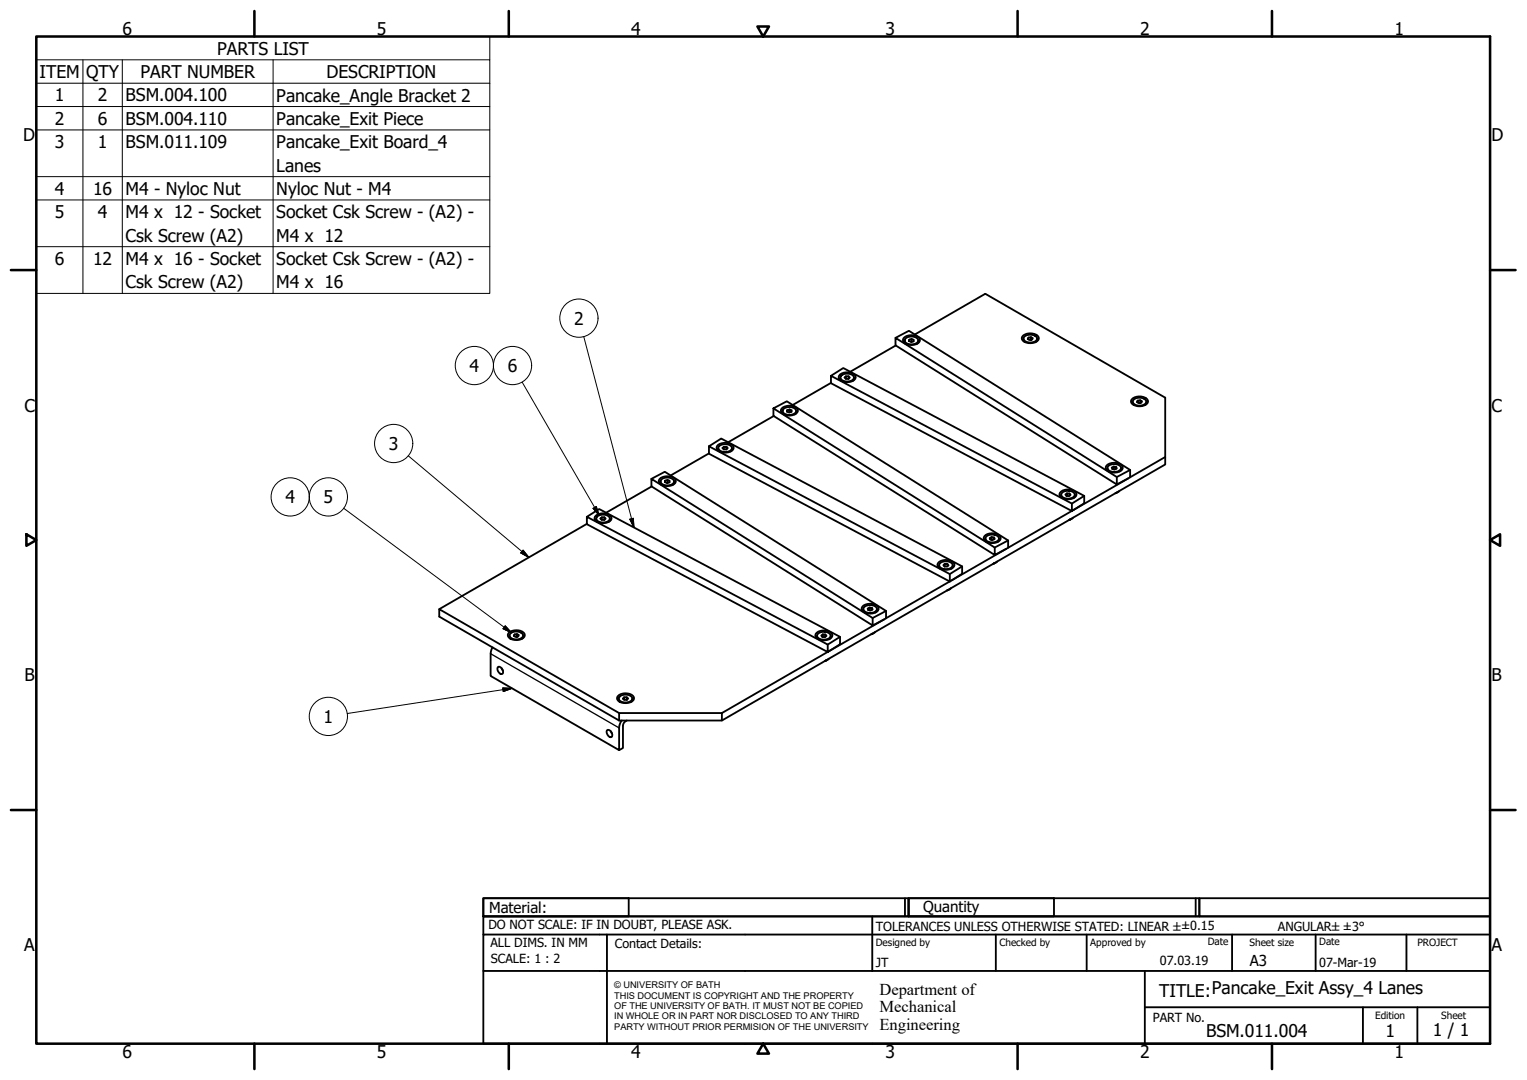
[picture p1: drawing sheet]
<svg xmlns="http://www.w3.org/2000/svg" width="420mm" height="297mm" viewBox="0 0 420 297" stroke-linecap="round" stroke-linejoin="round" font-family="sans-serif">
<!-- layer: Visible (ISO) -->
<g fill="none" stroke="#000" stroke-width=".51">
<path d="M246.4 92.9l60.9 38.3v2.1l-60.9-38.3v-2.1l3.7-1.9 60.9 38.3v2l-3.7 2M246.5 95l-12.5 7.2M248.6 93a3.1 3.1 0 0 1 4.5 .3 1.78 1.78 0 0 1-2.3 1.6 1.9 1.9 0 0 1-2.3-1.5zM248.9 93.6v.6l.4 .4M249 93.2a2.48 2.48 0 0 1 3.6 .2 1.45 1.45 0 0 1-1.9 1.3 1.64 1.64 0 0 1-1.8-1.1zM250.2 93.4l.6-.2v.7M250.8 93.2l.6 .3v.4l-.7 .2-.6-.3 .1-.4v.4M250.8 93.9l-.1 .1M250.8 93.9l.1 .1M251.7 92l19.4-11.2 49.5 28.6v18.3l-122 70.5M252.7 93.6l-.1 .6-.3 .4M281.6 92.2a3.2 3.2 0 0 1 4.2 .6 1.71 1.71 0 0 1-2.1 1.6 2.06 2.06 0 0 1-2.6-1.5z"/>
<path d="M281.6 93.1v.6l.4 .4M281.8 92.6a2.48 2.48 0 0 1 3.5 .3 1.61 1.61 0 0 1-2.1 1.3 1.42 1.42 0 0 1-1.6-1.3zM283 92.8l-.2 .4 .5 .3 .7-.1 .2-.4-.5-.3v.8M283.7 92.7l-.7 .1v.6M283.7 93.5h.1M283.7 93.5h-.1M285.4 93.1l-.1 .6-.3 .4M212.8 112.3l60.9 38.3v2l-60.9-38.2v-2.1l3.7-1.9 60.9 38.2v2.1l-3.7 1.9M212.9 114.4l-12.5 7.2M215 112.4a3 3 0 0 1 4.5 .3 1.84 1.84 0 0 1-2.2 1.6 1.93 1.93 0 0 1-2.4-1.5zM215.3 113v.6l.4 .4M215.5 112.6a2.45 2.45 0 0 1 3.5 .2 1.45 1.45 0 0 1-1.9 1.3 1.64 1.64 0 0 1-1.8-1.1z"/>
<path d="M216.6 112.8l.7-.2v.7M217.3 112.6l.5 .2v.5l-.7 .1-.5-.2v-.4v.4M217.3 113.3l-.2 .1M217.3 113.3v.1M219.1 113l-.1 .6-.3 .4M228.6 103.4l66.3 35.1v2.1l-66.3-35.2v-2l3.4-2.2 66.3 35.2v2l-3.4 2.2M228.6 105.3l-10.5 6.1M231.2 103a3.2 3.2 0 0 1 4.2 .4 1.62 1.62 0 0 1-2 1.7 2.15 2.15 0 0 1-2.6-1.4zM231.2 103.9l.1 .5 .3 .4M231.5 103.3a2.38 2.38 0 0 1 3.5 .5 1.76 1.76 0 0 1-2.3 1.1 1.31 1.31 0 0 1-1.4-1.3zM232.7 104.2v-.7l-.3 .3 .3 .4h.7M232.7 103.5h.8v.7"/>
<path d="M233.5 103.5l.3 .4-.4 .3M235 103.9l-.1 .5-.3 .4M311.7 109.6a3.1 3.1 0 0 1 4.1 .5 1.7 1.7 0 0 1-2.1 1.6 2.06 2.06 0 0 1-2.5-1.4zM311.7 110.5v.5l.4 .4M311.9 110a2.43 2.43 0 0 1 3.5 .3 1.64 1.64 0 0 1-2.2 1.3 1.13 1.13 0 0 1-1.2-.4 1.13 1.13 0 0 1-.1-1.2zM313 110.2l-.2 .4 .6 .3 .6-.1 .2-.4-.5-.3v.7M313.7 110.1l-.7 .1v.5M313.7 110.8h.1M313.7 110.8h-.1M315.4 110.5v.5l-.4 .4M179.2 131.7l60.9 38.3v2l-60.9-38.2v-2.1l3.7-1.9 60.9 38.2v2.1l-3.7 1.9M179.3 133.8l-12.5 7.2"/>
<path d="M181.4 131.8a3.1 3.1 0 0 1 4.5 .3 1.84 1.84 0 0 1-2.2 1.6 1.97 1.97 0 0 1-2.4-1.5zM181.7 132.4l.1 .6 .3 .4M182.2 131.7a2.19 2.19 0 0 1 3.3 .8 2.28 2.28 0 0 1-3.7 .2l-.1-.4zM183 132.6v-.4v.4M183 132.2l.7-.2v.7M183.7 132l.6 .2-.1 .5-.6 .1-.6-.2M183.7 132.7l-.2 .1M183.7 132.7v.1M185.5 132.4l-.1 .6-.3 .4M195.1 122.8l66.2 35.1v2l-66.2-35.1v-2l3.3-2.2 66.3 35.2v2l-20.9 12.2M195.1 124.7l-10.6 6.1M197.6 122.4a3.2 3.2 0 0 1 4.2 .4 1.59 1.59 0 0 1-2 1.7 2.16 2.16 0 0 1-2.6-1.4z"/>
<path d="M197.6 123.2l.1 .6 .3 .4M197.9 122.7a2.4 2.4 0 0 1 3.5 .5 1.78 1.78 0 0 1-2.3 1.1 1.34 1.34 0 0 1-1.4-1.3zM199.2 122.9h.7v.7M199.9 122.9l.3 .3-.3 .4h-.8l-.3-.4 .4-.3v.7M201.4 123.2v.6l-.4 .4M291.9 135.2a3.2 3.2 0 0 1 4.2 .4 1.62 1.62 0 0 1-2 1.7 2.16 2.16 0 0 1-2.6-1.4zM292 136.1v.5l.4 .4M292.1 135.6a2.47 2.47 0 0 1 3.6 .2 1.5 1.5 0 0 1-2 1.3 1.54 1.54 0 0 1-1.7-1.1zM293.6 135.7l-.5 .3 .4 .4h.7l.4-.3-.3-.4M294.3 136.4v-.7h-.7v.7M295.7 136.1v.5l-.4 .4M298.3 136.4l-3.4 2.1"/>
<path d="M304.4 128.1a3.1 3.1 0 0 1 4.5 .3 1.8 1.8 0 0 1-2.2 1.6 1.97 1.97 0 0 1-2.5-1.5zM304.7 128.7l.1 .6 .3 .4M305.1 128.1a2.3 2.3 0 0 1 3.4 .6 2.26 2.26 0 0 1-3.7 .3v-.6zM306.5 128.3l-.6 .3 .1 .4 .7 .1 .6-.3-.2-.4M306.5 129l.1 .1M306.5 129l-.1 .1M307 135.6l.2-.1-.3 .2M307.1 128.9v-.5l-.6-.1v.7M308 135l-.9 .6M308.5 128.7l-.1 .6-.3 .4M310.5 131.6l-15.1 8.7M311 129.3l-3.7 1.9"/>
<path d="M320.6 125.7l-9.6 5.6M161.5 142.1l66.3 35.2v2l-66.3-35.1v-2.1l3.4-2.1 66.2 35.2v2l-3.3 2.1-29.2 16.8M161.5 144.1l-40.6 23.4M164 141.8a3.2 3.2 0 0 1 4.2 .4 1.62 1.62 0 0 1-2 1.7 2.16 2.16 0 0 1-2.6-1.4zM164 142.6l.1 .6 .3 .4M164.3 142.1a2.39 2.39 0 0 1 3.5 .4 1.78 1.78 0 0 1-2.3 1.2 1.27 1.27 0 0 1-1.4-1.3zM165.6 142.3h.7v.7M166.3 142.3l.3 .3-.3 .4h-.7l-.4-.4 .4-.3v.7M167.8 142.6v.6l-.4 .4M258.3 154.6a3.2 3.2 0 0 1 4.3 .4 1.64 1.64 0 0 1-2.1 1.7 2.15 2.15 0 0 1-2.6-1.4zM258.4 155.5v.5l.4 .4M258.6 155a2.47 2.47 0 0 1 3.5 .2 1.5 1.5 0 0 1-2 1.3 1.54 1.54 0 0 1-1.7-1.2z"/>
<path d="M260 155.1l-.4 .3 .3 .4h.7l.4-.3-.3-.4M260.7 155.8v-.7h-.7v.7M262.1 155.5v.5l-.4 .4M264.7 155.8l-3.4 2.1M271.1 148.1l.1 .5 .3 .5M271.2 147.2a3.1 3.1 0 0 1 4.1 .6 1.8 1.8 0 0 1-2.2 1.6 1.93 1.93 0 0 1-2.4-1.5zM271.5 147.5a2.3 2.3 0 0 1 3.4 .6 2.25 2.25 0 0 1-3.7 .3l-.1-.3zM272.9 147.7l-.6 .3 .2 .4 .7 .1 .5-.3-.2-.4M272.9 148.4l.1 .1M272.9 148.4h-.1M273.4 155l.2-.1-.3 .2M273.5 148.3v-.5l-.6-.1v.7"/>
<path d="M274.4 154.4l-.9 .5M274.9 148.1l-.1 .5-.3 .5M276.9 150.9l-15.1 8.7M277.4 148.6l-3.7 2M294.3 142.9h.2l-.4 .1M294.9 140.5l-17.5 10.2M295.3 142.4l-1 .5M135.5 178l-.5 1.8v6.1l35.3 20.4v-6.1l.2-1 .5-1M140.2 173.9a3.1 3.1 0 0 1 4.2 .5 1.7 1.7 0 0 1-2.2 1.7 2.06 2.06 0 0 1-2.5-1.5zM140.2 174.8v.5l.4 .5M140.4 174.3a2.43 2.43 0 0 1 3.5 .3 1.64 1.64 0 0 1-2.1 1.3 1.13 1.13 0 0 1-1.2-.4 1.13 1.13 0 0 1-.2-1.2zM141.6 174.5l-.2 .4 .5 .3 .7-.1 .2-.4-.5-.3v.7"/>
<path d="M142.3 174.4l-.7 .1v.5M142.3 175.1h.1M142.3 175.1h-.1M144 174.8l-.1 .5-.3 .5M224.7 174a3.2 3.2 0 0 1 4.3 .4 1.64 1.64 0 0 1-2.1 1.7 2.18 2.18 0 0 1-2.6-1.4zM224.8 174.8l.1 .6 .3 .4M225 174.4a2.47 2.47 0 0 1 3.5 .2 1.47 1.47 0 0 1-2 1.3 1.2 1.2 0 0 1-1.2-.2 1.2 1.2 0 0 1-.3-1.3zM226.4 174.5l-.4 .3 .3 .4h.7l.4-.3-.3-.4M227.1 175.1v-.6h-.7v.7M228.6 174.8l-.1 .6-.3 .4M231.1 175.2l-3.3 2.1M237.3 166.9a3.1 3.1 0 0 1 4.4 .3 1.8 1.8 0 0 1-2.2 1.6 1.94 1.94 0 0 1-2.4-1.5z"/>
<path d="M237.5 167.5l.1 .5 .3 .5M237.9 166.9a2.24 2.24 0 0 1 3.4 .6 2.19 2.19 0 0 1-3.8 0zM239.3 167.1l-.6 .3 .2 .4 .7 .1 .5-.3-.1-.4M239.3 167.8l.2 .1M239.3 167.8l-.1 .1M239.8 174.4l.3-.1-.4 .2M240 167.7v-.5l-.7-.1v.7M240.8 173.8l-.9 .5M241.3 167.5v.5l-.4 .5M243.3 170.3l-15.1 8.7M243.8 168l-3.7 2M260.7 162.4l.2-.1-.4 .1"/>
<path d="M261.7 161.8l-.9 .5M136.9 183.5a1.21 1.21 0 0 1 1.3 .5 1.21 1.21 0 0 1 0 1.3 1.32 1.32 0 0 1-1.3-1.8zM138 183.8l.4 .6M170.2 191.2a3.1 3.1 0 0 1 4.2 .6 1.71 1.71 0 0 1-2.1 1.6 2.02 2.02 0 0 1-2.5-1.5zM170.2 192.1l.1 .6 .3 .4M170.3 196.1h28.3v2.1h-28.3zM170.3 196.1l-49.4-28.6v2.1l49.4 28.6M170.5 191.6a2.43 2.43 0 0 1 3.5 .4 1.62 1.62 0 0 1-2.2 1.2 1.38 1.38 0 0 1-1.5-1.3zM171.7 191.8h.7v.7M172.4 191.8l.4 .3-.3 .4h-.7l-.4-.3 .3-.4v.7M172.5 198.2l-.9 .7-.2 .7v6.1l-1.1 .6M174 192.1l-.1 .6-.3 .4"/>
<path d="M227.1 181.7h.2l-.3 .1M228.1 181.2l-.9 .5M167 200.9a1.21 1.21 0 0 1 1.3 .5 1.21 1.21 0 0 1 0 1.3 1.32 1.32 0 0 1-1.3-1.8zM168 201.1l.4 .6"/>
</g>
<!-- layer: Visible Narrow (ISO) -->
<path d="M135 179.8l35.3 20.4" fill="none" stroke="#000" stroke-width=".36"/>
<!-- layer: Symbol (ISO) -->
<g fill="none" stroke="#000" stroke-width=".28">
<path d="M10 16.5v-6.5h124.8v6.5M10 16.5h124.8v6.4M10 16.5v64.2h124.8v-57.8M22.8 16.5v64.2M33.7 16.5v64.2M75.1 16.5v64.2M10 22.9h124.8M10 29.3h124.8M10 35.7h124.8M10 48.6h124.8M10 55h124.8M10 67.8h124.8"/>
<path d="M160.6 92.5l13.8 52.6M143.7 105.1l21.2 36.6M94.6 139.8l46.1 34.2M112.3 125.4l33.2 27.9M163.2 139.8l.9-.5 .8 2.4zM143.9 151.3l1.6 2-2.2-1.2zM173.3 142.8l1-.3 .1 2.6zM139 172.1l1.7 1.9-2.3-1.1zM138.3 189.2l2.6 .1-2.4 .9zM140.9 189.3l-45.4 6.9"/>
<circle cx="159.3" cy="87.5" r="5.3"/>
<circle cx="130.5" cy="100.5" r="5.3"/>
<circle cx="141" cy="100.5" r="5.3"/>
<circle cx="79.9" cy="136.7" r="5.3"/>
<circle cx="90.3" cy="136.7" r="5.3"/>
<circle cx="108.3" cy="122" r="5.3"/>
<circle cx="90.3" cy="197" r="5.3"/>
</g>
<!-- layer: Border (ISO) -->
<g fill="none" stroke="#000" stroke-width=".7">
<path d="M10 10h400v277h-400zM70 3v7M140 3v7M208.4 7.3h3.2l-1.6 2.7zM280 3v7M350 3v7M3 74.3h7M410 74.3h7M7.3 146.9l2.7 1.6-2.7 1.6zM410 148.5l2.7-1.6v3.2zM3 222.8h7M410 222.8h7"/>
<path d="M70 287v7M140 287v7M210 287l1.6 2.8h-3.2zM280 287v7M350 287v7"/>
</g>
<!-- layer: Title (ISO) -->
<g fill="none" stroke="#000" stroke-width=".51">
<path d="M133 247h40v5h-40zM133 247h117v5h-117zM133 257v-5h277v5M133 257h277v30h-277zM167 257v30M240 252v15M249 247v5M250 247h40v5h-40zM250 247h80v5h-80zM274 257v10M299 257v10M329 247v5"/>
<path d="M330 247h80v5h-80zM339 257v10M362 257v10M387 257v10M133 267h277M315 277h95M315 267v20M375 277v10M390 277v10"/>
</g>
<!-- layer: Symbol (ISO) -->
<path d="M163.2 139.8l1.7 1.9zM163.2 139.8l.9-.5 .8 2.4zM143.3 152.1l2.2 1.2zM143.9 151.3l1.6 2-2.2-1.2zM173.3 142.8l1.1 2.3zM173.3 142.8l1-.3 .1 2.6zM138.4 172.9l2.3 1.1zM139 172.1l1.7 1.9-2.3-1.1zM138.5 190.2l2.4-.9zM138.3 189.2l2.6 .1-2.4 .9z" fill="#000" stroke="#000" stroke-width=".28"/>
<g font-size="4.8">
<text x="33.7" y="9.6">6</text>
<text x="103.7" y="9.6">5</text>
<text x="173.7" y="9.6">4</text>
<text x="243.7" y="9.6">3</text>
<text x="313.7" y="9.6">2</text>
<text x="383.7" y="9.6">1</text>
<text x="59.8" y="15">PARTS LIST</text>
<text x="10.9" y="21.4">ITEM</text>
<text x="23.7" y="21.5">QTY</text>
<text x="38.7" y="21.4">PART NUMBER</text>
<text x="89.9" y="21.5">DESCRIPTION</text>
<text x="15.1" y="27.9">1</text>
<text x="26.9" y="27.9">2</text>
<text x="34.6" y="27.9">BSM.004.100</text>
<text x="76" y="27.9">Pancake_Angle Bracket 2</text>
<text x="15.1" y="34.3">2</text>
<text x="26.9" y="34.3">6</text>
<text x="34.6" y="34.3">BSM.004.110</text>
<text x="76" y="34.3">Pancake_Exit Piece</text>
<text x="6.3" y="38.9">D</text>
<text x="15.1" y="40.7">3</text>
<text x="26.9" y="40.7">1</text>
<text x="34.6" y="40.7">BSM.011.109</text>
<text x="76" y="40.8">Pancake_Exit Board_4</text>
<text x="410.4" y="38.9">D</text>
<text x="76" y="47.2">Lanes</text>
<text x="15.1" y="53.5">4</text>
<text x="25.6" y="53.6">16</text>
<text x="34.6" y="53.6">M4 - Nyloc Nut</text>
<text x="76" y="53.6">Nyloc Nut - M4</text>
<text x="15.1" y="60">5</text>
<text x="26.9" y="60">4</text>
<text x="34.6" y="60">M4 x 12 - Socket</text>
<text x="76" y="60">Socket Csk Screw - (A2) -</text>
<text x="34.6" y="66.5">Csk Screw (A2)</text>
<text x="76" y="66.5">M4 x 12</text>
<text x="15.1" y="72.8">6</text>
<text x="25.6" y="72.8">12</text>
<text x="34.6" y="72.9">M4 x 16 - Socket</text>
<text x="76" y="72.9">Socket Csk Screw - (A2) -</text>
<text x="34.6" y="79.3">Csk Screw (A2)</text>
<text x="76" y="79.3">M4 x 16</text>
<text x="158" y="89.3">2</text>
<text x="129.2" y="102.3">4</text>
<text x="139.7" y="102.3">6</text>
<text x="6.7" y="113.2">C</text>
<text x="410.4" y="113.2">C</text>
<text x="107" y="123.8">3</text>
<text x="78.5" y="138.4">4</text>
<text x="89" y="138.4">5</text>
<text x="6.8" y="187.4">B</text>
<text x="410.4" y="187.4">B</text>
<text x="89" y="198.8">1</text>
<text x="6.7" y="261.7">A</text>
<text x="410.4" y="261.7">A</text>
<text x="319" y="274.2">TITLE:Pancake_Exit Assy_4 Lanes</text>
<text x="331.9" y="285.3">BSM.011.004</text>
<text x="381.2" y="285.3">1</text>
<text x="394.2" y="285">1 / 1</text>
<text x="33.7" y="291">6</text>
<text x="103.7" y="290.9">5</text>
<text x="173.7" y="290.9">4</text>
<text x="243.7" y="291">3</text>
<text x="313.7" y="291">2</text>
<text x="383.7" y="290.9">1</text>
</g>
<g font-size="4.6">
<text x="242" y="273.7">Department of</text>
<text x="242" y="278.4">Mechanical</text>
<text x="242" y="283.2">Engineering</text>
</g>
<g font-size="4.1">
<text x="134.6" y="251.1">Material:</text>
<text x="254" y="250.8">Quantity</text>
<text x="343.9" y="265.6">A3</text>
</g>
<g font-size="3.5">
<text x="134.4" y="255.6">DO NOT SCALE: IF IN DOUBT, PLEASE ASK.</text>
<text x="241" y="256">TOLERANCES UNLESS OTHERWISE STATED: LINEAR ±±0.15</text>
<text x="351.6" y="256">ANGULAR±±3°</text>
<text x="134.9" y="260.6">ALL DIMS. IN MM</text>
<text x="169.2" y="260.6">Contact Details:</text>
<text x="135.1" y="264.8">SCALE: 1 : 2</text>
<text x="241" y="266">JT</text>
<text x="319.2" y="265.5">07.03.19</text>
<text x="363" y="266">07-Mar-19</text>
<text x="317.2" y="281.2">PART No.</text>
</g>
<g font-size="2.8">
<text x="241" y="260.1">Designed by</text>
<text x="275" y="260.1">Checked by</text>
<text x="300" y="260.1">Approved by</text>
<text x="332.3" y="260">Date</text>
<text x="343.8" y="260.1">Sheet size</text>
<text x="363" y="260">Date</text>
<text x="390" y="260.1">PROJECT</text>
<text x="378.4" y="280.1">Edition</text>
<text x="396.6" y="280.1">Sheet</text>
</g>
<g font-size="2.5">
<text x="169" y="271.9">© UNIVERSITY OF BATH</text>
<text x="169" y="274.7">THIS DOCUMENT IS COPYRIGHT AND THE PROPERTY</text>
<text x="169" y="277.5">OF THE UNIVERSITY OF BATH. IT MUST NOT BE COPIED</text>
<text x="169" y="280.4">IN WHOLE OR IN PART NOR DISCLOSED TO ANY THIRD</text>
<text x="169" y="283.2">PARTY WITHOUT PRIOR PERMISION OF THE UNIVERSITY</text>
</g>
</svg>
